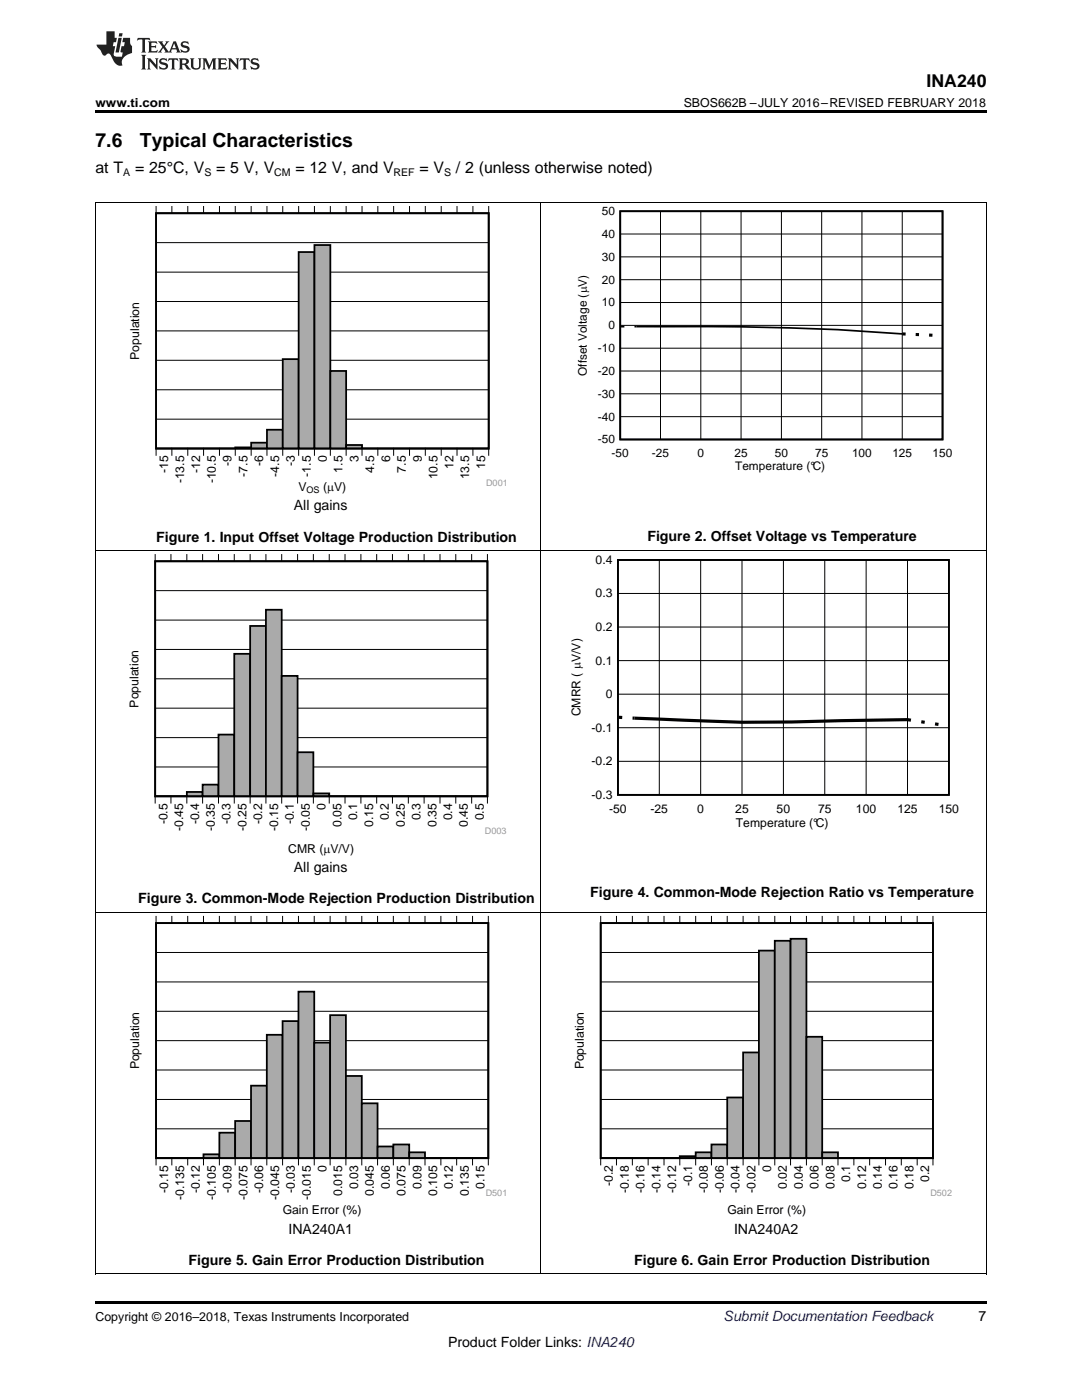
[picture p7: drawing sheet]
<svg xmlns="http://www.w3.org/2000/svg" width="216mm" height="279mm" viewBox="0 0 216 279" stroke-linecap="round" stroke-linejoin="round" font-family="sans-serif">
<path d="M19 254.2l.2 .1zM196.7 254.2l.1 .1zM19 259.7h177.8v.5h-177.8z" fill="#000"/>
<g fill="none" stroke="#000" stroke-width=".2">
<path d="M19.1 182.1v72.2M31.1 182.8v1.4h66.4M31.1 196h66.4M31.1 190.1h66.4M34.3 182.8v1.4M37.5 182.8v1.4M40.6 182.8v1.4M43.8 182.8v1.4M46.9 182.8v1.4M50.1 182.8v1.4M53.2 182.8v1.4M56.4 182.8v1.4"/>
<path d="M59.6 182.8v1.4M62.7 182.8v1.4M65.9 182.8v1.4M69 182.8v1.4M72.2 182.8v1.4M75.3 182.8v1.4M78.5 182.8v1.4M81.7 182.8v1.4M84.8 182.8v1.4M88 182.8v1.4M91.1 182.8v1.4M94.3 182.8v1.4"/>
<path d="M97.4 182.8v1.4M107.9 182.1v72.2M196.8 182.1v72.2M31.1 219.4h66.4M31.1 213.5h66.4M31.1 207.7h66.4M31.1 201.8h66.4M31.1 225.3h66.4M34.3 231.1v1.5M37.5 231.1v1.5M40.6 231.1v1.5M43.8 231.1v1.5"/>
<path d="M46.9 231.1v1.5M50.1 231.1v1.5M53.2 231.1v1.5M56.4 231.1v1.5M59.6 231.1v1.5M62.7 231.1v1.5M65.9 231.1v1.5M69 231.1v1.5M72.2 231.1v1.5M75.3 231.1v1.5M78.5 231.1v1.5M81.7 231.1v1.5"/>
<path d="M84.8 231.1v1.5M88 231.1v1.5M91.1 231.1v1.5M94.3 231.1v1.5M97.4 231.1v1.5M97.5 231.1h-66.4v1.5M19 254.2h177.8"/>
</g>
<path d="M31.1 184.2h66.3v46.9h-66.3z" fill="none" stroke="#000" stroke-width=".35"/>
<path d="M40.6 230.4h3.2v.6h-3.2z" fill-rule="evenodd" fill="#aaa"/>
<path d="M40.6 231v-.6h3.2v.6" fill="none" stroke="#000" stroke-width=".35"/>
<path d="M43.8 226.1h3.1v4.9h-3.1z" fill-rule="evenodd" fill="#aaa"/>
<path d="M43.8 231v-4.9h3.1v4.9" fill="none" stroke="#000" stroke-width=".35"/>
<path d="M46.9 223.7h3.2v7.3h-3.2z" fill-rule="evenodd" fill="#aaa"/>
<path d="M46.9 231v-7.3h3.2v7.3" fill="none" stroke="#000" stroke-width=".35"/>
<path d="M50.1 216.7h3.1v14.3h-3.1z" fill-rule="evenodd" fill="#aaa"/>
<path d="M50.1 231v-14.3h3.1v14.3" fill="none" stroke="#000" stroke-width=".35"/>
<path d="M53.2 206.5h3.2v24.5h-3.2z" fill-rule="evenodd" fill="#aaa"/>
<path d="M53.2 231v-24.5h3.2v24.5" fill="none" stroke="#000" stroke-width=".35"/>
<path d="M56.4 203.8h3.2v27.2h-3.2z" fill-rule="evenodd" fill="#aaa"/>
<path d="M56.4 231v-27.2h3.2v27.2" fill="none" stroke="#000" stroke-width=".35"/>
<path d="M59.6 197.9h3.1v33.1h-3.1z" fill-rule="evenodd" fill="#aaa"/>
<path d="M59.6 231v-33.1h3.1v33.1" fill="none" stroke="#000" stroke-width=".35"/>
<path d="M62.7 208.1h3.2v22.9h-3.2z" fill-rule="evenodd" fill="#aaa"/>
<path d="M62.7 231v-22.9h3.2v22.9" fill="none" stroke="#000" stroke-width=".35"/>
<path d="M65.9 202.6h3.1v28.4h-3.1z" fill-rule="evenodd" fill="#aaa"/>
<path d="M65.9 231v-28.4h3.1v28.4" fill="none" stroke="#000" stroke-width=".35"/>
<path d="M69 214.7h3.2v16.3h-3.2z" fill-rule="evenodd" fill="#aaa"/>
<path d="M69 231v-16.3h3.2v16.3" fill="none" stroke="#000" stroke-width=".35"/>
<path d="M72.2 220.2h3.1v10.8h-3.1z" fill-rule="evenodd" fill="#aaa"/>
<path d="M72.2 231v-10.8h3.1v10.8" fill="none" stroke="#000" stroke-width=".35"/>
<path d="M75.3 228.8h3.2v2.2h-3.2z" fill-rule="evenodd" fill="#aaa"/>
<path d="M75.3 231v-2.2h3.2v2.2" fill="none" stroke="#000" stroke-width=".35"/>
<path d="M78.5 228.4h3.2v2.6h-3.2z" fill-rule="evenodd" fill="#aaa"/>
<path d="M78.5 231v-2.6h3.2v2.6" fill="none" stroke="#000" stroke-width=".35"/>
<path d="M81.7 230h3.1v1h-3.1z" fill-rule="evenodd" fill="#aaa"/>
<path d="M31.1 184.2h66.3v46.9h-66.3zM119.9 184.2h66.3v46.9h-66.3zM81.7 231v-1h3.1v1M135.6 231v-.3h3.2v.3" fill="none" stroke="#000" stroke-width=".35"/>
<g fill="none" stroke="#000" stroke-width=".2">
<path d="M119.9 182.8v1.4h66.3v-1.4M119.9 196h66.3M119.9 190.1h66.3M123 182.8v1.4M126.2 182.8v1.4M129.3 182.8v1.4M132.5 182.8v1.4M135.6 182.8v1.4M138.8 182.8v1.4M142 182.8v1.4M145.1 182.8v1.4M148.3 182.8v1.4"/>
<path d="M151.4 182.8v1.4M154.6 182.8v1.4M157.7 182.8v1.4M160.9 182.8v1.4M164.1 182.8v1.4M167.2 182.8v1.4M170.4 182.8v1.4M173.5 182.8v1.4M176.7 182.8v1.4M179.8 182.8v1.4M183 182.8v1.4M119.9 219.4h66.3"/>
<path d="M119.9 213.5h66.3M119.9 207.7h66.3M119.9 201.8h66.3M119.9 232.6v-1.5h66.3v1.5M119.9 225.3h66.3M123 231.1v1.5M126.2 231.1v1.5M129.3 231.1v1.5M132.5 231.1v1.5M135.6 231.1v1.5M138.8 231.1v1.5M142 231.1v1.5"/>
<path d="M145.1 231.1v1.5M148.3 231.1v1.5M151.4 231.1v1.5M154.6 231.1v1.5M157.7 231.1v1.5M160.9 231.1v1.5M164.1 231.1v1.5M167.2 231.1v1.5M170.4 231.1v1.5M173.5 231.1v1.5M176.7 231.1v1.5M179.8 231.1v1.5"/>
<path d="M183 231.1v1.5"/>
</g>
<path d="M135.6 230.9h3.2" fill="none" stroke="#aaa" stroke-width=".3"/>
<path d="M138.8 230h3.2v1h-3.2z" fill-rule="evenodd" fill="#aaa"/>
<path d="M138.8 231v-1h3.2v1" fill="none" stroke="#000" stroke-width=".35"/>
<path d="M142 228.4h3.1v2.6h-3.1z" fill-rule="evenodd" fill="#aaa"/>
<path d="M142 231v-2.6h3.1v2.6" fill="none" stroke="#000" stroke-width=".35"/>
<path d="M145.1 219h3.2v12h-3.2z" fill-rule="evenodd" fill="#aaa"/>
<path d="M145.1 231v-12h3.2v12" fill="none" stroke="#000" stroke-width=".35"/>
<path d="M148.3 210h3.1v21h-3.1z" fill-rule="evenodd" fill="#aaa"/>
<path d="M148.3 231v-21h3.1v21" fill="none" stroke="#000" stroke-width=".35"/>
<path d="M151.4 189.7h3.2v41.3h-3.2z" fill-rule="evenodd" fill="#aaa"/>
<path d="M151.4 231v-41.3h3.2v41.3" fill="none" stroke="#000" stroke-width=".35"/>
<path d="M154.6 187.8h3.1v43.2h-3.1z" fill-rule="evenodd" fill="#aaa"/>
<path d="M154.6 231v-43.2h3.1v43.2" fill="none" stroke="#000" stroke-width=".35"/>
<path d="M157.7 187.4h3.2v43.6h-3.2z" fill-rule="evenodd" fill="#aaa"/>
<path d="M157.7 231v-43.6h3.2v43.6" fill="none" stroke="#000" stroke-width=".35"/>
<path d="M160.9 206.9h3.2v24.1h-3.2z" fill-rule="evenodd" fill="#aaa"/>
<path d="M160.9 231v-24.1h3.2v24.1" fill="none" stroke="#000" stroke-width=".35"/>
<path d="M164.1 230h3.1v1h-3.1z" fill-rule="evenodd" fill="#aaa"/>
<path d="M31 112h66.3v46.9h-66.3zM119.9 184.2h66.3v46.9h-66.3zM164.1 231v-1h3.1v1" fill="none" stroke="#000" stroke-width=".35"/>
<g fill="none" stroke="#000" stroke-width=".2">
<path d="M19.1 109.8v72.3M31 110.6v1.4h66.3v-1.4M31 117.9h66.3M34.1 110.6v1.4M37.3 110.6v1.4M40.4 110.6v1.4M43.6 110.6v1.4M46.7 110.6v1.4M49.9 110.6v1.4M53.1 110.6v1.4M56.2 110.6v1.4M59.4 110.6v1.4"/>
<path d="M62.5 110.6v1.4M65.7 110.6v1.4M68.8 110.6v1.4M72 110.6v1.4M75.2 110.6v1.4M78.3 110.6v1.4M81.5 110.6v1.4M84.6 110.6v1.4M87.8 110.6v1.4M90.9 110.6v1.4M94.1 110.6v1.4M107.9 109.8v72.3"/>
<path d="M196.8 109.8v72.3M31 135.5h66.3M31 129.6h66.3M31 123.8h66.3M31 153.1h66.3M31 147.2h66.3M31 141.3h66.3M34.1 158.9v1.5M37.3 158.9v1.5M40.4 158.9v1.5M43.6 158.9v1.5M46.7 158.9v1.5"/>
<path d="M49.9 158.9v1.5M53.1 158.9v1.5M56.2 158.9v1.5M59.4 158.9v1.5M62.5 158.9v1.5M65.7 158.9v1.5M68.8 158.9v1.5M72 158.9v1.5M75.2 158.9v1.5M78.3 158.9v1.5M81.5 158.9v1.5M84.6 158.9v1.5"/>
<path d="M87.8 158.9v1.5M90.9 158.9v1.5M94.1 158.9v1.5M31 160.4v-1.5h66.3v1.5M19 182h177.8"/>
</g>
<path d="M37.3 158h3.1v.8h-3.1z" fill-rule="evenodd" fill="#aaa"/>
<path d="M37.3 158.8v-.8h3.1v.8" fill="none" stroke="#000" stroke-width=".35"/>
<path d="M40.4 156.6h3.2v2.2h-3.2z" fill-rule="evenodd" fill="#aaa"/>
<path d="M40.4 158.8v-2.2h3.2v2.2" fill="none" stroke="#000" stroke-width=".35"/>
<path d="M43.6 146.6h3.1v12.2h-3.1z" fill-rule="evenodd" fill="#aaa"/>
<path d="M43.6 158.8v-12.2h3.1v12.2" fill="none" stroke="#000" stroke-width=".35"/>
<path d="M46.7 130.5h3.2v28.3h-3.2z" fill-rule="evenodd" fill="#aaa"/>
<path d="M46.7 158.8v-28.3h3.2v28.3" fill="none" stroke="#000" stroke-width=".35"/>
<path d="M49.9 124.9h3.2v33.9h-3.2z" fill-rule="evenodd" fill="#aaa"/>
<path d="M49.9 158.8v-33.9h3.2v33.9" fill="none" stroke="#000" stroke-width=".35"/>
<path d="M53.1 121.7h3.1v37.1h-3.1z" fill-rule="evenodd" fill="#aaa"/>
<path d="M53.1 158.8v-37.1h3.1v37.1" fill="none" stroke="#000" stroke-width=".35"/>
<path d="M56.2 134.9h3.2v23.9h-3.2z" fill-rule="evenodd" fill="#aaa"/>
<path d="M56.2 158.8v-23.9h3.2v23.9" fill="none" stroke="#000" stroke-width=".35"/>
<path d="M59.4 150.1h3.1v8.7h-3.1z" fill-rule="evenodd" fill="#aaa"/>
<path d="M59.4 158.8v-8.7h3.1v8.7" fill="none" stroke="#000" stroke-width=".35"/>
<path d="M62.5 158.3h3.2v.5h-3.2z" fill-rule="evenodd" fill="#aaa"/>
<path d="M31 112h66.3v46.9h-66.3zM62.5 158.8v-.5h3.2v.5" fill="none" stroke="#000" stroke-width=".35"/>
<path d="M113.5 110.8h77.8v54.7h-77.8z" fill-rule="evenodd" fill="#fff"/>
<path d="M31.1 42.6h66.4v46.9h-66.4zM46.9 89.4v-.1h3.2v.1M123.3 111.7h66v46.9h-66z" fill="none" stroke="#000" stroke-width=".35"/>
<g fill="none" stroke="#000" stroke-width=".2">
<path d="M19.1 40.4v69.5M31.1 41.1v1.5h66.4v-1.5M31.1 54.3h66.4M31.1 48.4h66.4M34.3 41.1v1.5M37.5 41.1v1.5M40.6 41.1v1.5M43.8 41.1v1.5M46.9 41.1v1.5M50.1 41.1v1.5M53.3 41.1v1.5M56.4 41.1v1.5"/>
<path d="M59.6 41.1v1.5M62.7 41.1v1.5M65.9 41.1v1.5M69.1 41.1v1.5M72.2 41.1v1.5M75.4 41.1v1.5M78.5 41.1v1.5M81.7 41.1v1.5M84.9 41.1v1.5M88 41.1v1.5M91.2 41.1v1.5M94.4 41.1v1.5"/>
<path d="M107.9 40.4v69.5M196.8 40.4v69.5M31.1 77.8h66.4M31.1 71.9h66.4M31.1 66h66.4M31.1 60.2h66.4M31.1 91v-1.5h66.4v1.5M31.1 83.7h66.4M34.3 89.5v1.5M37.5 89.5v1.5M40.6 89.5v1.5M43.8 89.5v1.5"/>
<path d="M46.9 89.5v1.5M50.1 89.5v1.5M53.3 89.5v1.5M56.4 89.5v1.5M59.6 89.5v1.5M62.7 89.5v1.5M65.9 89.5v1.5M69.1 89.5v1.5M72.2 89.5v1.5M75.4 89.5v1.5M78.5 89.5v1.5M81.7 89.5v1.5"/>
<path d="M84.9 89.5v1.5M88 89.5v1.5M91.2 89.5v1.5M94.4 89.5v1.5M19 109.8h177.8M123.3 118.4h66M131.6 111.7v46.9M139.8 111.7v46.9M148.1 111.7v46.9M156.3 111.7v46.9M164.6 111.7v46.9M172.8 111.7v46.9"/>
<path d="M181.1 111.7v46.9M123.3 138.5h66M123.3 131.8h66M123.3 125.1h66M123.3 151.9h66M123.3 145.2h66"/>
</g>
<path d="M123.5 143.2h.7M126.2 143.3l5.4 .2a414.5 414.5 0 0 0 36.3 .3l13.2-.2 .7 .1M183.8 144l.7 .2M186.6 144.5l.7 .1" fill="none" stroke="#000" stroke-width=".63" stroke-linecap="butt"/>
<path d="M46.9 89.4h3.2" fill="none" stroke="#aaa" stroke-width=".2"/>
<path d="M50.1 88.3h3.2v1.1h-3.2z" fill-rule="evenodd" fill="#aaa"/>
<path d="M50.1 89.4v-1.1h3.2v1.1" fill="none" stroke="#000" stroke-width=".35"/>
<path d="M53.3 85.8h3.1v3.6h-3.1z" fill-rule="evenodd" fill="#aaa"/>
<path d="M53.3 89.4v-3.6h3.1v3.6" fill="none" stroke="#000" stroke-width=".35"/>
<path d="M56.4 71.7h3.2v17.7h-3.2z" fill-rule="evenodd" fill="#aaa"/>
<path d="M56.4 89.4v-17.7h3.2v17.7" fill="none" stroke="#000" stroke-width=".35"/>
<path d="M59.6 50.3h3.1v39.1h-3.1z" fill-rule="evenodd" fill="#aaa"/>
<path d="M59.6 89.4v-39.1h3.1v39.1" fill="none" stroke="#000" stroke-width=".35"/>
<path d="M62.7 48.9h3.2v40.5h-3.2z" fill-rule="evenodd" fill="#aaa"/>
<path d="M62.7 89.4v-40.5h3.2v40.5" fill="none" stroke="#000" stroke-width=".35"/>
<path d="M65.9 74h3.2v15.4h-3.2z" fill-rule="evenodd" fill="#aaa"/>
<path d="M65.9 89.4v-15.4h3.2v15.4" fill="none" stroke="#000" stroke-width=".35"/>
<path d="M69.1 88.8h3.1v.6h-3.1z" fill-rule="evenodd" fill="#aaa"/>
<path d="M31.1 42.6h66.4v46.9h-66.4zM69.1 89.4v-.6h3.1v.6" fill="none" stroke="#000" stroke-width=".35"/>
<path d="M114.9 41.2h75v53.2h-75z" fill-rule="evenodd" fill="#fff"/>
<path d="M123.8 42.2h64.3v45.5h-64.3zM123.9 65.2h.7M126.6 65.2h10a537.3 537.3 0 0 1 43.4 1.4" fill="none" stroke="#000" stroke-width=".34"/>
<g fill="none" stroke="#000" stroke-width=".2">
<path d="M19 40.4h177.8M123.8 55.8h64.3M123.8 51.3h64.3M123.8 46.7h64.3M131.8 42.2v45.5M139.8 42.2v45.5M147.9 42.2v45.5M155.9 42.2v45.5M164 42.2v45.5M172 42.2v45.5M180 42.2v45.5M123.8 78.6h64.3"/>
<path d="M123.8 74h64.3M123.8 69.5h64.3M123.8 64.9h64.3M123.8 60.4h64.3M123.8 83.2h64.3"/>
</g>
<path d="M180 66.6l.7 .1M182.7 66.8h.7M185.4 66.9h.7" fill="none" stroke="#000" stroke-width=".61" stroke-linecap="butt"/>
<path d="M19 22h177.8v.5h-177.8z" fill="#000"/>
<g fill="#231f20">
<path d="M27.5 7.6l-.1 .5 .4-.2h.6v.1v2.1l-.2 .4h1l-.3-.4v-2.1l.1-.1h.5l.5 .2-.2-.5zM29.5 8.3l.2 .3v1.5l-.2 .4h1.8l.2-.6a1.04 1.04 0 0 1-1.3 .2v-.7h.6l.3 .2v-.6l-.3 .2h-.6v-.6l.8-.1 .4 .3-.2-.5zM31.5 8.3l.9 1.1-.9 1.1h.8l-.2-.2 .5-.7 .4 .7-.2 .2h1.5l-.1-.2 .1-.4h.9l.1 .4-.2 .2h1l-.3-.3-.7-1.9h-.5l-.9 2-.8-1 .9-1h-.8l.1 .3-.3 .5-.4-.6 .2-.2zM34.7 8.6l.4 1h-.7zM36.3 8.4a.63 .63 0 0 0-.2 .7 .63 .63 0 0 0 .6 .4l.6 .2 .1 .2a.75 .75 0 0 1-.7 .4 .75 .75 0 0 1-.6-.5l.1 .7 .1-.1a1.11 1.11 0 0 0 1.5-.6 1.13 1.13 0 0 0-1.2-.8l-.1-.4a1.04 1.04 0 0 1 1.2 .2l-.2-.5-.1 .1-.5-.2zM28.2 10.9l.2 .4v2.2l-.2 .4h1l-.3-.4v-2.2l.3-.4zM29.3 11.6l.3 .4v1.5l-.3 .4h.8l-.2-.4v-1.3l1.5 1.7v-1.9l.2-.4h-.7l.2 .4v.9l-1.1-1.3zM32 11.8a.62 .62 0 0 0-.2 .7 .62 .62 0 0 0 .6 .4l.6 .1 .1 .3a.76 .76 0 0 1-.7 .3 .76 .76 0 0 1-.6-.4l.1 .7 .1-.1a1.11 1.11 0 0 0 1.5-.6 1.13 1.13 0 0 0-1.2-.8l-.1-.4a1.04 1.04 0 0 1 1.2 .2l-.2-.6-.1 .1-.5-.1zM33.7 11.6l-.2 .6a.61 .61 0 0 1 .8-.3v1.6l-.2 .4h.9l-.2-.4v-1.6a.63 .63 0 0 1 .8 .3l-.2-.6zM35.6 11.6l.3 .4v1.5l-.3 .4h1l-.2-.2v-.8l.5 .2a.76 .76 0 0 0 1.2 .7l-1-1a.58 .58 0 0 0 .6-.5 .58 .58 0 0 0-.5-.6zM36.4 11.9h.1a.45 .45 0 0 1 .5 .1 .45 .45 0 0 1 .1 .5l-.7 .2zM37.9 11.6l.2 .2a2.17 2.17 0 0 0 .3 1.9 .99 .99 0 0 0 1.6-.6v-1.1l.2-.4h-.7l.2 .2a1.92 1.92 0 0 1-.2 1.8 .6 .6 0 0 1-.9-.5v-1.1l.2-.4zM40.4 11.6l.2 .4v1.5l-.2 .4h.7l-.2-.4v-1.4l.8 1.8 .8-1.8v1.4l-.2 .4h.9l-.2-.4v-1.5l.2-.4h-.8l-.6 1.5-.6-1.5zM43.4 11.6l.2 .4v1.5l-.2 .4h1.8l.2-.6a1.04 1.04 0 0 1-1.3 .1v-.6h.5l.4 .2v-.6l-.4 .2h-.5v-.7h.8l.3 .3-.1-.6zM45.5 11.6l.2 .4v1.5l-.2 .4h.7l-.2-.4v-1.3l1.5 1.7v-1.9l.2-.4h-.7l.2 .4v.9l-1.1-1.3zM47.9 11.6l-.1 .6a.61 .61 0 0 1 .8-.3v1.6l-.3 .4h1l-.3-.4 .1-1.6a.63 .63 0 0 1 .7 .3l-.1-.6zM50.2 11.8a.62 .62 0 0 0-.2 .7 .62 .62 0 0 0 .6 .4l.6 .1 .2 .3a.76 .76 0 0 1-.8 .3 .76 .76 0 0 1-.6-.4l.1 .7 .2-.1a1.11 1.11 0 0 0 1.5-.6 1.13 1.13 0 0 0-1.3-.8l-.1-.4a1.04 1.04 0 0 1 1.2 .2l-.1-.6-.2 .1-.5-.1z"/>
<path d="M21.2 6.3v2.6h-1.9l.1 .4 .7 .9a.91 .91 0 0 0 1 .8 .56 .56 0 0 1 .5-.3 .56 .56 0 0 1 .5 .3l.4 .8a1.53 1.53 0 0 0 1.9 1.2 1.54 1.54 0 0 1 1-2.1l.9-.3v-1.4a1.52 1.52 0 0 1-.3-1.6h-1.4l-.2 .8h.5l-.2 .8h-.4l-.2 1v.2l.4 .1-.2 .8a1.93 1.93 0 0 1-1.6-.3l.3-1.8h-.5l.2-.8h.4l.2-.8h-.4v-1.3zM23.6 7.6l-.6 2.9h.7l.6-2.9zM23.8 6.6l-.1 .7h.6l.2-.7z"/>
</g>
<g font-size="3.9">
<text x="19" y="29.3">7.6</text>
<text x="27.9" y="29.3">Typical Characteristics</text>
</g>
<text font-size="3.5" x="184.9" y="17.3">INA240</text>
<g font-size="3.2">
<text x="19" y="34.4">at T</text>
<text x="27" y="34.4">= 25°C, V</text>
<text x="43.1" y="34.4">= 5 V, V</text>
<text x="58.9" y="34.4">= 12 V, and V</text>
<text x="83.7" y="34.4">= V</text>
<text x="91" y="34.4">/ 2 (unless otherwise noted)</text>
</g>
<g font-size="2.8">
<text x="58.6" y="101.8">All gains</text>
<text x="129.2" y="108">Figure 2. Offset Voltage vs Temperature</text>
<text x="31.2" y="108.1">Figure 1. Input Offset Voltage Production Distribution</text>
<text x="58.6" y="174.1">All gains</text>
<text x="117.8" y="179.1">Figure 4. Common-Mode Rejection Ratio vs Temperature</text>
<text x="27.6" y="180.3">Figure 3. Common-Mode Rejection Production Distribution</text>
<text x="57.6" y="246.3">INA240A1</text>
<text x="146.5" y="246.3">INA240A2</text>
<text x="37.6" y="252.5">Figure 5. Gain Error Production Distribution</text>
<text x="126.5" y="252.5">Figure 6. Gain Error Production Distribution</text>
<text x="195.3" y="263.6">7</text>
<text x="89.4" y="268.9">Product Folder Links: INA240</text>
</g>
<text font-size="2.8" fill="#0000c8" x="144.4" y="263.6">Submit Documentation Feedback</text>
<g font-size="2.5">
<text x="19" y="21.4">www.ti.com</text>
<text x="136.4" y="21.4">SBOS662B –JULY 2016–REVISED FEBRUARY 2018</text>
<text x="19" y="263.6">Copyright © 2016–2018, Texas Instruments Incorporated</text>
</g>
<g font-size="2.4">
<text x="120.1" y="47.5">40</text>
<text x="120.1" y="42.9">50</text>
<text x="120.1" y="52">30</text>
<text x="120.1" y="56.6">20</text>
<text x="120.1" y="61.1">10</text>
<text x="121.4" y="65.7">0</text>
<text x="27.8" y="71.8" transform="rotate(-90 27.8 71.8)">Population</text>
<text x="119.3" y="70.3">-10</text>
<text x="117.1" y="75" transform="rotate(-90 117.1 75)">Offset Voltage (PV)</text>
<text x="119.3" y="74.8">-20</text>
<text x="119.3" y="83.9">-40</text>
<text x="119.3" y="79.4">-30</text>
<text x="119.3" y="88.5">-50</text>
<text x="33.6" y="94.4" transform="rotate(-90 33.6 94.4)">-15</text>
<text x="39.9" y="94.4" transform="rotate(-90 39.9 94.4)">-12</text>
<text x="46.2" y="93.1" transform="rotate(-90 46.2 93.1)">-9</text>
<text x="49.4" y="95.1" transform="rotate(-90 49.4 95.1)">-7.5</text>
<text x="52.5" y="93.1" transform="rotate(-90 52.5 93.1)">-6</text>
<text x="55.7" y="95.1" transform="rotate(-90 55.7 95.1)">-4.5</text>
<text x="58.9" y="93.1" transform="rotate(-90 58.9 93.1)">-3</text>
<text x="62" y="95.1" transform="rotate(-90 62 95.1)">-1.5</text>
<text x="65.2" y="92.3" transform="rotate(-90 65.2 92.3)">0</text>
<text x="68.3" y="94.3" transform="rotate(-90 68.3 94.3)">1.5</text>
<text x="71.5" y="92.3" transform="rotate(-90 71.5 92.3)">3</text>
<text x="74.7" y="94.3" transform="rotate(-90 74.7 94.3)">4.5</text>
<text x="77.8" y="92.3" transform="rotate(-90 77.8 92.3)">6</text>
<text x="81" y="94.3" transform="rotate(-90 81 94.3)">7.5</text>
<text x="84.2" y="92.3" transform="rotate(-90 84.2 92.3)">9</text>
<text x="87.3" y="95.7" transform="rotate(-90 87.3 95.7)">10.5</text>
<text x="90.5" y="93.6" transform="rotate(-90 90.5 93.6)">12</text>
<text x="93.6" y="95.7" transform="rotate(-90 93.6 95.7)">13.5</text>
<text x="96.8" y="93.6" transform="rotate(-90 96.8 93.6)">15</text>
<text x="122" y="91.2">-50</text>
<text x="130.1" y="91.2">-25</text>
<text x="139.2" y="91.2">0</text>
<text x="146.6" y="91.2">25</text>
<text x="146.7" y="93.9">Temperature (°C)</text>
<text x="154.6" y="91.2">50</text>
<text x="162.6" y="91.2">75</text>
<text x="170" y="91.2">100</text>
<text x="178.1" y="91.2">125</text>
<text x="186.1" y="91.2">150</text>
<text x="36.7" y="96.5" transform="rotate(-90 36.7 96.5)">-13.5</text>
<text x="43.1" y="96.5" transform="rotate(-90 43.1 96.5)">-10.5</text>
<text x="59.5" y="98">V</text>
<text x="64.5" y="98">(PV)</text>
<text x="118.8" y="112.5">0.4</text>
<text x="118.8" y="119.2">0.3</text>
<text x="118.8" y="125.9">0.2</text>
<text x="118.8" y="132.6">0.1</text>
<text x="27.6" y="141.2" transform="rotate(-90 27.6 141.2)">Population</text>
<text x="115.8" y="143" transform="rotate(-90 115.8 143)">CMRR ( PV/V)</text>
<text x="120.9" y="139.3">0</text>
<text x="118" y="146">-0.1</text>
<text x="118" y="152.7">-0.2</text>
<text x="65" y="161.7" transform="rotate(-90 65 161.7)">0</text>
<text x="118" y="159.4">-0.3</text>
<text x="33.4" y="164.5" transform="rotate(-90 33.4 164.5)">-0.5</text>
<text x="36.6" y="165.9" transform="rotate(-90 36.6 165.9)">-0.45</text>
<text x="39.7" y="164.5" transform="rotate(-90 39.7 164.5)">-0.4</text>
<text x="42.9" y="165.9" transform="rotate(-90 42.9 165.9)">-0.35</text>
<text x="46" y="164.5" transform="rotate(-90 46 164.5)">-0.3</text>
<text x="49.2" y="165.9" transform="rotate(-90 49.2 165.9)">-0.25</text>
<text x="52.3" y="164.5" transform="rotate(-90 52.3 164.5)">-0.2</text>
<text x="55.5" y="165.9" transform="rotate(-90 55.5 165.9)">-0.15</text>
<text x="58.6" y="164.5" transform="rotate(-90 58.6 164.5)">-0.1</text>
<text x="61.8" y="165.9" transform="rotate(-90 61.8 165.9)">-0.05</text>
<text x="68.1" y="165.1" transform="rotate(-90 68.1 165.1)">0.05</text>
<text x="71.3" y="163.7" transform="rotate(-90 71.3 163.7)">0.1</text>
<text x="74.4" y="165.1" transform="rotate(-90 74.4 165.1)">0.15</text>
<text x="77.6" y="163.7" transform="rotate(-90 77.6 163.7)">0.2</text>
<text x="80.7" y="165.1" transform="rotate(-90 80.7 165.1)">0.25</text>
<text x="83.9" y="163.7" transform="rotate(-90 83.9 163.7)">0.3</text>
<text x="87.1" y="165.1" transform="rotate(-90 87.1 165.1)">0.35</text>
<text x="90.2" y="163.7" transform="rotate(-90 90.2 163.7)">0.4</text>
<text x="93.4" y="165.1" transform="rotate(-90 93.4 165.1)">0.45</text>
<text x="96.5" y="163.7" transform="rotate(-90 96.5 163.7)">0.5</text>
<text x="121.5" y="162.2">-50</text>
<text x="129.8" y="162.2">-25</text>
<text x="139.1" y="162.2">0</text>
<text x="146.7" y="162.2">25</text>
<text x="146.8" y="165">Temperature (°C)</text>
<text x="155" y="162.2">50</text>
<text x="163.2" y="162.2">75</text>
<text x="170.8" y="162.2">100</text>
<text x="179.1" y="162.2">125</text>
<text x="187.3" y="162.2">150</text>
<text x="57.5" y="170.2">CMR (PV/V)</text>
<text x="27.8" y="213.4" transform="rotate(-90 27.8 213.4)">Population</text>
<text x="116.5" y="213.4" transform="rotate(-90 116.5 213.4)">Population</text>
<text x="65.1" y="233.9" transform="rotate(-90 65.1 233.9)">0</text>
<text x="153.9" y="233.9" transform="rotate(-90 153.9 233.9)">0</text>
<text x="33.6" y="238.1" transform="rotate(-90 33.6 238.1)">-0.15</text>
<text x="36.7" y="239.5" transform="rotate(-90 36.7 239.5)">-0.135</text>
<text x="39.9" y="238.1" transform="rotate(-90 39.9 238.1)">-0.12</text>
<text x="43" y="239.5" transform="rotate(-90 43 239.5)">-0.105</text>
<text x="46.2" y="238.1" transform="rotate(-90 46.2 238.1)">-0.09</text>
<text x="49.4" y="239.5" transform="rotate(-90 49.4 239.5)">-0.075</text>
<text x="52.5" y="238.1" transform="rotate(-90 52.5 238.1)">-0.06</text>
<text x="55.7" y="239.5" transform="rotate(-90 55.7 239.5)">-0.045</text>
<text x="58.8" y="238.1" transform="rotate(-90 58.8 238.1)">-0.03</text>
<text x="62" y="239.5" transform="rotate(-90 62 239.5)">-0.015</text>
<text x="68.3" y="238.6" transform="rotate(-90 68.3 238.6)">0.015</text>
<text x="71.5" y="237.3" transform="rotate(-90 71.5 237.3)">0.03</text>
<text x="74.6" y="238.6" transform="rotate(-90 74.6 238.6)">0.045</text>
<text x="77.8" y="237.3" transform="rotate(-90 77.8 237.3)">0.06</text>
<text x="80.9" y="238.6" transform="rotate(-90 80.9 238.6)">0.075</text>
<text x="84.1" y="237.3" transform="rotate(-90 84.1 237.3)">0.09</text>
<text x="87.2" y="238.6" transform="rotate(-90 87.2 238.6)">0.105</text>
<text x="90.4" y="237.3" transform="rotate(-90 90.4 237.3)">0.12</text>
<text x="93.6" y="238.6" transform="rotate(-90 93.6 238.6)">0.135</text>
<text x="96.7" y="237.3" transform="rotate(-90 96.7 237.3)">0.15</text>
<text x="122.3" y="236.7" transform="rotate(-90 122.3 236.7)">-0.2</text>
<text x="125.5" y="238.1" transform="rotate(-90 125.5 238.1)">-0.18</text>
<text x="128.6" y="238.1" transform="rotate(-90 128.6 238.1)">-0.16</text>
<text x="131.8" y="238.1" transform="rotate(-90 131.8 238.1)">-0.14</text>
<text x="134.9" y="238.1" transform="rotate(-90 134.9 238.1)">-0.12</text>
<text x="138.1" y="236.7" transform="rotate(-90 138.1 236.7)">-0.1</text>
<text x="141.2" y="238.1" transform="rotate(-90 141.2 238.1)">-0.08</text>
<text x="144.4" y="238.1" transform="rotate(-90 144.4 238.1)">-0.06</text>
<text x="147.5" y="238.1" transform="rotate(-90 147.5 238.1)">-0.04</text>
<text x="150.7" y="238.1" transform="rotate(-90 150.7 238.1)">-0.02</text>
<text x="157" y="237.3" transform="rotate(-90 157 237.3)">0.02</text>
<text x="160.2" y="237.3" transform="rotate(-90 160.2 237.3)">0.04</text>
<text x="163.3" y="237.3" transform="rotate(-90 163.3 237.3)">0.06</text>
<text x="166.5" y="237.3" transform="rotate(-90 166.5 237.3)">0.08</text>
<text x="169.6" y="235.9" transform="rotate(-90 169.6 235.9)">0.1</text>
<text x="172.8" y="237.3" transform="rotate(-90 172.8 237.3)">0.12</text>
<text x="176" y="237.3" transform="rotate(-90 176 237.3)">0.14</text>
<text x="179.1" y="237.3" transform="rotate(-90 179.1 237.3)">0.16</text>
<text x="182.3" y="237.3" transform="rotate(-90 182.3 237.3)">0.18</text>
<text x="185.4" y="235.9" transform="rotate(-90 185.4 235.9)">0.2</text>
<text x="56.4" y="242.4">Gain Error (%)</text>
<text x="145.1" y="242.4">Gain Error (%)</text>
</g>
<g font-size="2.1">
<text x="24.6" y="35.1">A</text>
<text x="40.8" y="35.1">S</text>
<text x="54.7" y="35.1">CM</text>
<text x="78.5" y="35.1">REF</text>
<text x="88.6" y="35.1">S</text>
</g>
<text font-size="1.8" x="61.2" y="98.4">OS</text>
<g font-size="1.8" fill="#999">
<text x="97" y="97">D001</text>
<text x="96.7" y="166.4">D003</text>
<text x="96.9" y="238.6">D501</text>
<text x="185.6" y="238.6">D502</text>
</g>
</svg>
